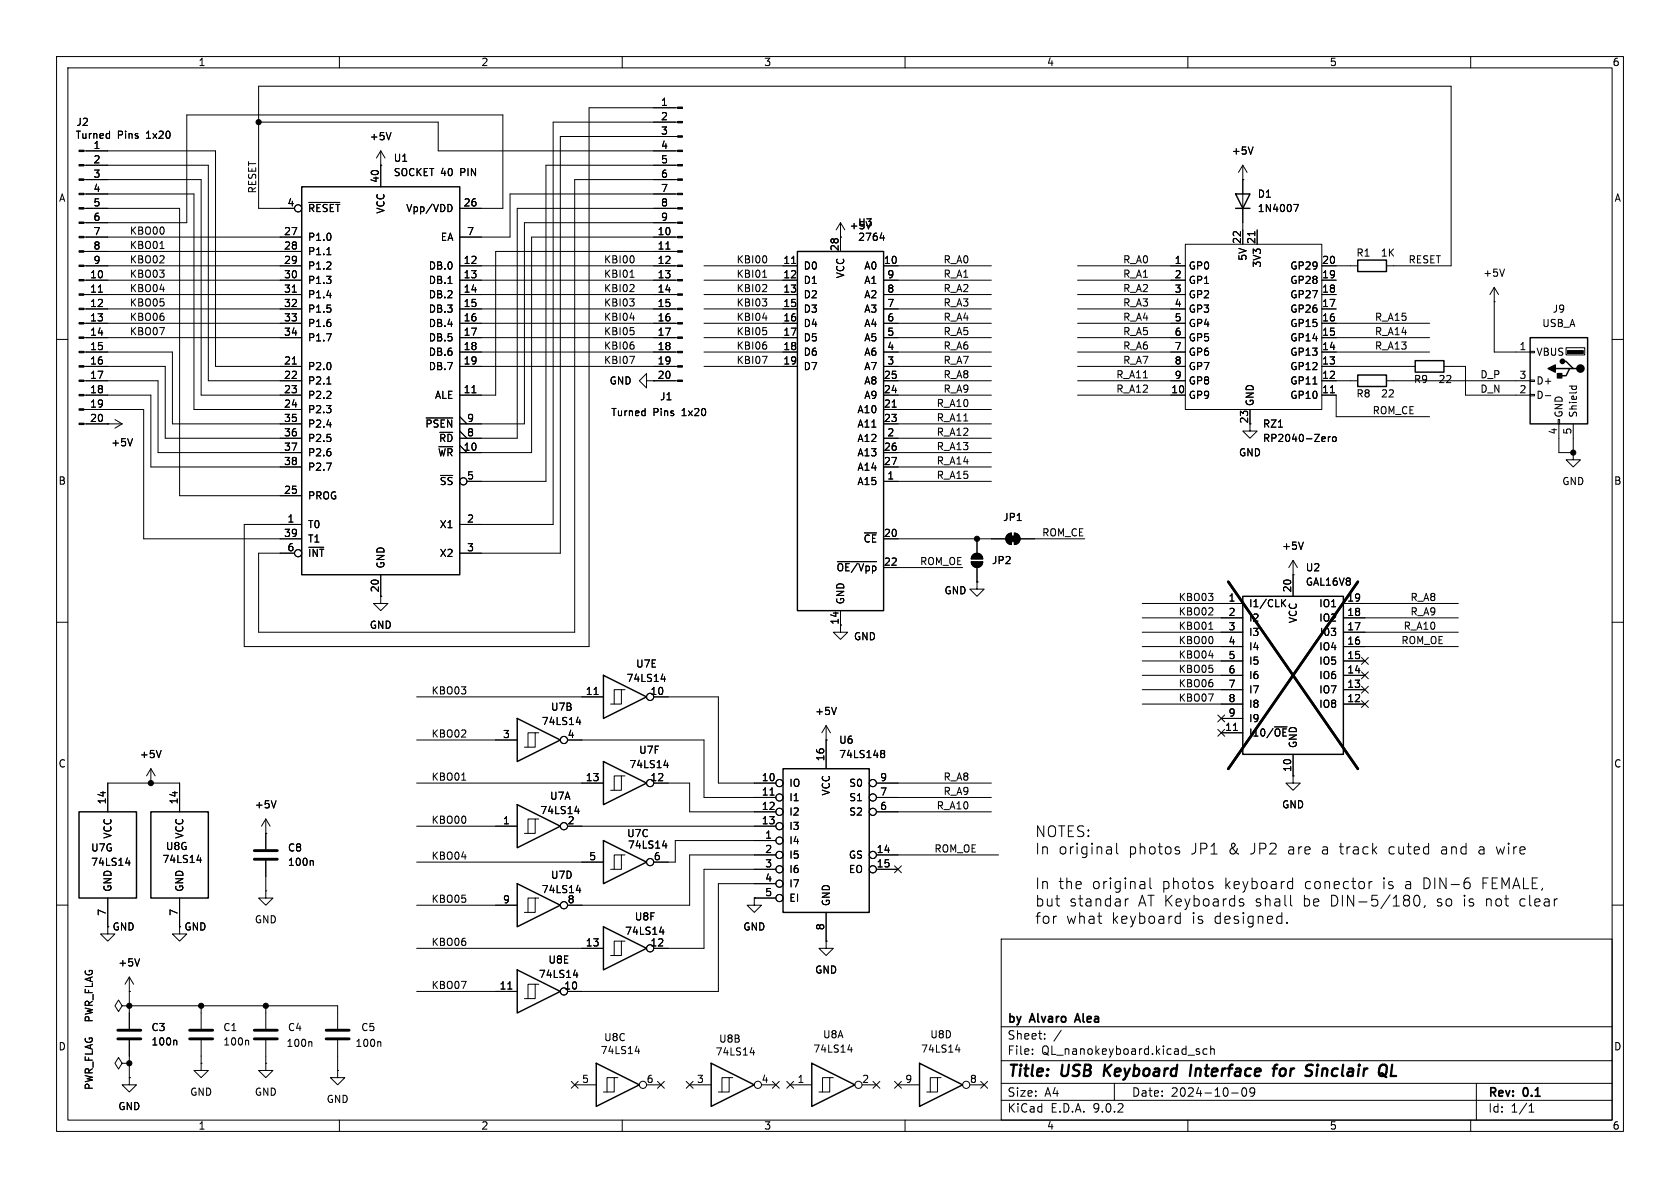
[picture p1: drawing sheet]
<svg xmlns="http://www.w3.org/2000/svg" width="297mm" height="210mm" viewBox="0 0 297 210" stroke-linecap="round" stroke-linejoin="round" font-family="sans-serif">
<g fill="none" stroke="#000" stroke-width=".18">
<path d="M10 10h277v190h-277zM12 12h273v186h-273zM60 10v2M110 10v2M119.8 19.1h-15.7v95.2h-60.9v-21.6h10.1M160 10v2M210 10v2M260 10v2M14.8 26.7h23.3v38.1h15.2M14.8 29.2h22v38.1h16.5M14.8 31.8h20.8v38.1h17.7M14.8 34.3h19.5v38.1h19"/>
<path d="M14.8 36.8h16.9v50.8h21.6M45.7 21.6h31.8v5.1h42.3M52.1 36.8h-6.4v-21.6h210.8v31.8h-11.4M54.6 35.8h5.5M67.3 29.2h.1M67.3 26.7v6.3M67.3 26.7l-.8 1.2M67.3 26.7l.8 1.2M69.1 23.4l-.4 1.3M79.5 36.1a.68 .68 0 0 1 .4 .7 .68 .68 0 0 1-.4 .6M81.3 36.8h7.6v-16.5h-55.9v19.1h-18.2M119.8 21.6h-22v71.1h-16.5"/>
<path d="M119.8 24.1h-20.7v73.7h-17.8M119.8 29.2h-23.3v55.9h-14M119.8 31.8h-18.2v80h-55.9v-14h6.4M119.8 34.3h-29.6v7.6h-8.9M119.8 36.8h-28.4v40.7h-10.1M119.8 39.4h-27.1v35.5h-11.4M148.6 39.4v5.1M148.6 39.4l.8 1.2M148.6 39.4l-.8 1.2M219.7 31.8h.1M219.7 29.2l-.8 1.3M219.7 29.2l.8 1.3"/>
<path d="M219.7 29.2v14M221.5 26l-.4 1.2M228.7 36.1h.9l-.6 1.3M14.8 41.9h38.5M14.8 44.5h38.5M14.8 47h38.5M14.8 49.5h38.5M14.8 52.1h38.5M14.8 54.6h38.5M14.8 57.2h38.5M14.8 59.7h38.5M17.4 51.7h.7"/>
<path d="M28.3 43.9h.7M51.7 51.7h.7M57.7 59h.9l-.6 1.3M57.8 45h.7M57.8 52.2h.8M79.2 50.1h.7M81.3 47h38.5M81.3 49.5h38.5M81.3 52.1h38.5M81.3 54.6h38.5M81.3 57.2h38.5M81.3 59.7h38.5"/>
<path d="M111.3 52.8h.8l-.4 .5M111.4 49h.7M111.4 56.2h.8M112 50.3l.1 .2-.1 .3-.7 .8h.8M112 45.4v.8M112 53.4v.6M112 58.5v.6M117.7 44h.7M119.8 41.9h-25.8v38.1h-12.7M119.8 44.5h-32.2v25.4h-6.3M124.5 47h16.5M124.5 49.5h16.5"/>
<path d="M124.5 52.1h16.5M124.5 54.6h16.5M124.5 57.2h16.5M124.5 59.7h16.5M134.8 52.8h.7l-.4 .5M134.8 49h.7M134.8 56.2h.8M134.9 57.9h.6M135.4 50.3l.1 .2v.3l-.7 .8h.7M135.4 58.5l.1 .1-.1 .5M135.5 45.4v.8M135.5 53.4v.6"/>
<path d="M139.9 46.6h.8M148.6 41.9h.1M155.6 42.1h.8M156.2 41.6v.9M156.2 47h19.1M156.2 49.5h19.1M156.2 52.1h19.1M156.2 54.6h19.1M156.2 57.2h19.1M156.2 59.7h19.1M190.5 47h19M190.5 49.5h19"/>
<path d="M190.5 52.1h19M190.5 54.6h19M190.5 57.2h19M190.5 59.7h19M209.5 43.2h24.2v29.2h-24.2zM221.8 40.9v.8M222.2 40.6v2.6M233.7 47h6.3M233.7 49.5h2.5M233.7 52.1h2.5M233.7 54.6h2.5M233.7 57.2h19"/>
<path d="M233.7 59.7h19M264.2 53.3h.1M264.2 50.8v11.4h6.3M264.2 50.8l-.8 1.3M264.2 50.8l.7 1.3M266 47.6l-.4 1.2M10 60h2M14.8 62.2h15.7v12.7h22.8M14.8 64.8h14.4v12.7h24.1M14.8 67.3h13.1v12.7h25.4M14.8 69.9h11.9v12.7h26.6M14.8 72.4h10.6v22.9h27.9"/>
<path d="M14.8 74.9h6.8M19 74.9h.1M20.3 74.2l1.3 .7M21.6 74.9l-1.3 .8M23.4 77.5l-.4 1.3M51.7 64.4h.7M57.8 67.9h.7M57.8 75.1h.8M75.3 73.9h4.7M81.3 62.2h38.5M81.3 64.8h38.5M81.3 73.7l1.2 1.2"/>
<path d="M81.3 76.2l1.2 1.3M81.3 78.7l1.2 1.3M83.4 69.4h.8M111.3 63h.9l-.6 1.3M112 61.1v.5M114.3 67.3v-1.3l-1.3 1.3 1.3 1.3v-1.3h1.3M115.6 67.3h.1M115.6 67.3h4.2M124.5 62.2h16.5M124.5 64.8h16.5M134.8 63h.8l-.5 1.3M135.5 61.1v.5"/>
<path d="M156.2 62.2h19.1M156.2 64.8h19.1M156.2 67.3h19.1M156.2 69.9h19.1M156.2 72.4h19.1M156.2 74.9h19.1M156.2 77.5h19.1M157.7 72h.7M190.5 62.2h19M190.5 64.8h19M190.5 67.3h19M190.5 69.9h19"/>
<path d="M221 72.4v3.8h1.2l-1.2 1.3-1.3-1.3h1.3M232.1 67.9h.7M233.7 62.2h19M233.7 64.8h16.5M233.7 67.3h6.3M233.7 69.9h2.5v3.8h16.5M234.8 77.2v.8M235.2 69.4h.7M235.2 77.2l-.4 .2M235.6 77.3l.2-.1 .4 .1v.5l-.1 .2h-.3l-.2-.1zM245.1 67.3h25.4M255.3 64.8h3.8v5.1h11.4"/>
<path d="M270.5 62.1h.8v.3h-.8zM270.5 67.2h.8v.2h-.8zM270.5 69.7h.8v.3h-.8zM273.2 69.9h1M275.5 74.2h.2v.7h-.2zM275.6 74.9v5.1h2.5M276.9 61.5h3.3v1.2h-3.3zM277.4 68.3h1.3M277.9 68.3v.3M278.1 74.9v5.1M278.6 68.3l.1 .3M285 60h2"/>
<path d="M54.6 96.7h2.6M57.7 81.9h.9l-.6 1.2M148 99.3h7M156.2 80h19.1M156.2 82.6h19.1M156.2 95.3h21.6M156.2 85.1h19.1M171.7 99.3h2a1.02 1.02 0 0 1-1 1 1.02 1.02 0 0 1-1-1zM172 98.1a1.02 1.02 0 0 1 1.1-.2 1.02 1.02 0 0 1 .6 .9h-2zM172.7 95.3v2.5M178.1 94.5l.7-.3v2.1a1.02 1.02 0 0 1-.9-.7 1.02 1.02 0 0 1 .2-1.1zM179.3 94.2a1.02 1.02 0 0 1 1 1.1 1.02 1.02 0 0 1-1 1z"/>
<path d="M180.3 95.3h11.5M228.6 99.1v6.3M228.6 99.1l-.8 1.2M228.6 99.1l.8 1.2M230.4 95.8l-.4 1.3M278.1 80v1.3h1.3l-1.3 1.3-1.2-1.3h1.2M278.1 80h.1M10 110h2M67.3 105.4v1.3h1.3l-1.3 1.3-1.3-1.3h1.3M67.3 105.4h.1M67.3 101.6v3.8M117.5 119.6v.9"/>
<path d="M148.6 108v3.8h-1.3l1.3 1.2 1.3-1.2h-1.3M156.2 100.3h14M172.7 102.9v1.2h-1.3l1.3 1.3 1.3-1.3h-1.3M172.7 102.9h.1M172.7 100.3v2.6M201.9 106.7h17.8M201.9 109.2h17.8M201.9 111.8h17.8M201.9 114.3h17.8M201.9 116.8h17.8M201.9 119.4h17.8M213.7 111.2h.7"/>
<path d="M226.8 106.5l.5 .8M227.3 106l-.7 .7M228.6 101.6h.1M237.5 106.7h20.3M237.5 109.2h20.3M237.5 111.8h20.3M237.5 114.3h20.3M237.5 116.8h3.8M237.5 119.4h3.8M240.7 118.8l1.2 1.2M240.7 116.2l1.2 1.2M241.9 118.8l-1.2 1.2"/>
<path d="M241.9 116.2l-1.2 1.2M285 110h2M26.7 138.4h.1M26.7 135.9l-.8 1.3M26.7 135.9l.7 1.3M26.7 135.9v2.5M28.5 132.7l-.4 1.2M73.7 130.8h17.7M73.7 138.4h33M73.7 123.2h33M81.6 137.9h.7M94.6 129.5h-1.3v2.6"/>
<path d="M95.2 129.5h-.6v2.6h-1.9M100.3 130.8h24.2v10.2h12.7M101.9 127.7h.8M102.5 127.2v.9M105 122.8h.7M109.9 137.2h-1.3v2.5M109.9 121.9h-1.3v2.6M110.5 137.2h-.6v2.5h-2M110.5 121.9h-.6v2.6h-2M115.6 138.4h6.3v5.1h15.3M115.6 123.2h11.4v15.2h10.2M116.9 120h.8"/>
<path d="M117.4 135.3h.8M118 134.9v.8M146 130.8h.1M146 128.3v7.6M146 128.3l-.7 1.2M146 128.3l.8 1.2M147.9 125l-.5 1.3M154.9 138.4h20.4M155.8 133.1l.1 .1M155.8 132.7h.4l.1 .1 .1 .2-.2 .2M155.9 133.2h.3M155.9 133.2l-.1 .1"/>
<path d="M156.2 133.2l.2 .2-.1 .4-.1 .1h-.4M201.9 121.9h17.8M201.9 124.5h17.8M215.3 126.4l1.2 1.2M215.3 128.9l1.2 1.2M215.9 127h3.8M215.9 129.5h3.8M216.5 126.4l-1.2 1.2M216.5 128.9l-1.2 1.2M218 129.1h.8M228.6 137.2v1.2h1.3l-1.3 1.3-1.3-1.3h1.3M228.6 137.2h.1"/>
<path d="M228.6 133.4v3.8M237.5 121.9h3.8M237.5 124.5h3.8M240.7 121.3l1.2 1.2M240.7 123.9l1.2 1.2M241.9 123.9l-1.2 1.2M241.9 121.3l-1.2 1.2M19 143.5v-5.1h12.7v5.1M19 158.8v5M22.2 152.6h.8M22.8 152.1v.9M31.7 158.8v5"/>
<path d="M34.8 152h.8M35.4 151.6v.9M47 157.5v1.3h1.3l-1.3 1.2-1.3-1.2h1.3M47 157.5h.1M47 147.3h.1M47 144.8v5.3M47 152.1v5.4M47 144.8l-.8 1.3M47 144.8l.8 1.3M48.8 141.5l-.4 1.3M55.2 152.1l.2 .2v.7M73.7 146.1h17.7"/>
<path d="M73.7 152.4h33M94.6 144.8h-1.3v2.5M94.6 158.8h-1.3v2.5M95.2 144.8h-.6v2.5h-1.9M95.2 158.8h-.6v2.5h-1.9M100.3 146.1h36.9M101.6 143.4h.8M101.9 157.4h.8M102.2 143v.8M102.5 157v.8M109.9 151.1h-1.3v2.6M110.5 151.1h-.6v2.6h-2"/>
<path d="M117.1 149.5h.8M117.7 149.1v.8M133.3 158.8v1.2h1.3l-1.3 1.3-1.2-1.3h1.2M133.3 158.8h.1M133.3 158.8h3.9M136.1 140.6h.8M137.2 156.2h-10.2v19.1h-26.7M137.2 148.6h-17.8v3.8h-3.8M137.2 151.1h-15.3v8.9h-21.6M137.2 153.7h-12.7v13.9h-8.9M154.9 141h20.4M154.9 143.5h20.4"/>
<path d="M154.9 151.1h21.6M154.9 153.7h3.8M158.1 153.1l1.3 1.2M159.4 153.1l-1.3 1.2M196.2 149.7l.3 .3v1M196.5 150.9l-.2 .1M196.5 150.1l-.2 .1M197.4 149.1v1.6l.3 .3M198.9 158.9v1.3M199.3 158.9l-.4 .4M202.3 155.9l.1 1.2M202.4 157l-.2 .1"/>
<path d="M202.4 156.3l-.2 .1M203.3 155.2v1.6l.3 .3M208 150.3l.5 .1 .1 .3-.3 .3h-.4M208 149.7l.5 .1M214.2 156.5l.3 .2-.1 .3-.2 .1M214.2 155.8l.2 .1M219.2 159.4l.4 .1 .3 .3-.1 .3-.5 .1M219.4 158.9l-.2 .1M219.6 158.9l.2 .1M228 155.8l.5 .1M228.2 158.3v1.6l.2 .3M228.5 155.2v1.9"/>
<path d="M228.5 157l-.5 .1M242 155.8v1.3M242.6 155.8l-.4 .1-.2 .3M249 158.3a.39 .39 0 0 1 .2 .5 .39 .39 0 0 1-.4 .3l.4 .3-.1 .6-.3 .2M250.2 158.3a1.27 1.27 0 0 0 .2 1.9h.2a1.27 1.27 0 0 0 .1-1.9M259.4 155.2h.3M259.5 155.9l.4 .4v.4l-.4 .4M10 160h2M19 163.8v1.3h1.3l-1.3 1.3-1.2-1.3h1.2M19 163.8h.1M21.6 177.8l-.6-1-.7 1 .7 1 .6-1h1.3M22.9 177.8h.1"/>
<path d="M22.9 175.3h.1M22.9 177.8h36.8v4.1M22.9 172.7v9.2M22.9 172.7l-.8 1.3M22.9 172.7l.7 1.3M24.7 169.5l-.4 1.3M31.7 163.8v1.3h1.3l-1.3 1.3-1.2-1.3h1.2M31.7 163.8h.1M35.6 177.8v4.1M47 177.8v4.1M73.7 175.3h17.7M73.7 160h17.7"/>
<path d="M73.7 167.6h33M89.8 174.8h.7M94.6 174h-1.3v2.5M95.2 174h-.6v2.5h-1.9M101.4 172.4h.8M102 171.9v.9M109.9 166.4h-1.3v2.5M110.5 166.4h-.6v2.5h-2M116.6 164.7h.8M117.2 164.3v.9M146 166.4v1.2h1.3l-1.3 1.3-1.2-1.3h1.2M146 166.4h.1"/>
<path d="M146 161.3v5.1M177 166h108v32h-108zM208.5 162l.2 .1M208.7 161.3v1.9M208.7 163.1l-.6 .1M227.5 163l.1 .1-.1 .1M227.5 163l-.1 .1 .1 .1M227.5 163v.2M251.9 160.1l-.2 .3M285 160h2M21.6 188l-.6-1.1-.7 1.1 .7 1 .6-1h1.3M22.9 190.5v1.3h1.2l-1.2 1.2-1.3-1.2h1.3"/>
<path d="M22.9 190.5h.1M22.9 188h.1M22.9 183.9v6.6M31.1 183.9l.2 .2v.6M35.6 188v1.2h1.2l-1.2 1.3-1.3-1.3h1.3M35.6 188h.1M35.6 183.9v4.1M43.8 183.9l.2 .2v.6M47 188v1.2h1.3l-1.3 1.3-1.3-1.3h1.3M47 188h.1M47 183.9v4.1M55 184.1l.1 .2v.7"/>
<path d="M59.7 189.2v1.3h-1.3l1.3 1.3 1.3-1.3h-1.3M59.7 189.2h.1M59.7 183.9v5.3M60 198v2M67.1 184.1l.2 .2v.7M101 191.2l1.2 1.2M101.6 191.8h3.8M102.2 191.2l-1.2 1.2M108.6 190.5h-1.3v2.5M109.2 190.5h-.6v2.5h-1.9M110 198v2M112.3 185.8h.8"/>
<path d="M112.9 185.4v.9M114.3 191.8h2.5M116.2 191.2l1.2 1.2M117.4 191.2l-1.2 1.2M121.3 191.2l1.2 1.2M121.9 191.8h3.8M122.5 191.2l-1.2 1.2M128.9 190.5h-1.3v2.5M129.5 190.5h-.6v2.5h-1.9M132.6 186.1h.8M133.2 185.7v.8M134.6 191.8h2.6"/>
<path d="M136.6 191.2l1.2 1.2M137.8 191.2l-1.2 1.2M139.1 191.2l1.2 1.2M139.7 191.8h3.8M140.3 191.2l-1.2 1.2M146.7 190.5h-1.3v2.5M147.3 190.5h-.6v2.5h-1.9M149.9 185.6h.8M150.5 185.2v.8M152.4 191.8h2.5M154.3 191.2l1.2 1.2M155.5 191.2l-1.2 1.2"/>
<path d="M158.1 191.2l1.3 1.2M158.7 191.8h3.9M159.4 191.2l-1.3 1.2M160 198v2M165.7 190.5h-1.2v2.5M166.4 190.5h-.7v2.5h-1.9M168.9 185.6h.8M169.5 185.2v.8M171.4 191.8h2.6M173.4 191.2l1.2 1.2M174.6 191.2l-1.2 1.2M177 194.5h108"/>
<path d="M177 191.5h108M177 187.5h108M177 181.5h108M182.5 186.3v.1M182.5 185.5v.1M184.7 183.6v.1M184.7 182.8v.1M187.6 182.1l-1.3 2M197 191.5v3M210 198v2M211.7 185.9l.3 .1 .1 .2-.2 .2h-.3M211.7 185.4l.3 .1"/>
<path d="M213.4 185.5l-.4-.1-.3 .3v.4l.1 .2h.6M214 185.5l.2-.1 .4 .1 .1 .9M214 184.9v1.5M217.7 193.2h1.2M219.7 192.4l.2-.1a.81 .81 0 0 1 .6 .6 .81 .81 0 0 1-.3 .8l-.2 .1a.81 .81 0 0 1-.3-1.4zM221.8 192.9l-.3 .3h-.3l-.2-.3 .1-.5 .4-.1 .2 .1a.99 .99 0 0 1-.3 1.4h-.3M260 198v2M261 191.5v6.5M270.3 196.6h.9M270.3 195.5l.4-.4v1.5"/>
<circle cx="52.7" cy="36.8" r=".63"/>
<circle cx="52.7" cy="97.8" r=".63"/>
<circle cx="99.7" cy="130.8" r=".63"/>
<circle cx="114.9" cy="123.2" r=".63"/>
<circle cx="114.9" cy="138.4" r=".63"/>
<circle cx="137.8" cy="138.4" r=".63"/>
<circle cx="154.3" cy="138.4" r=".63"/>
<circle cx="99.7" cy="146" r=".63"/>
<circle cx="114.9" cy="152.4" r=".63"/>
<circle cx="137.8" cy="153.7" r=".63"/>
<circle cx="137.8" cy="158.7" r=".63"/>
<circle cx="137.8" cy="151.1" r=".63"/>
<circle cx="137.8" cy="146" r=".63"/>
<circle cx="137.8" cy="141" r=".63"/>
<circle cx="137.8" cy="143.5" r=".63"/>
<circle cx="137.8" cy="156.2" r=".63"/>
<circle cx="137.8" cy="148.6" r=".63"/>
<circle cx="154.3" cy="151.1" r=".63"/>
<circle cx="154.3" cy="153.7" r=".63"/>
<circle cx="154.3" cy="141" r=".63"/>
<circle cx="154.3" cy="143.5" r=".63"/>
<circle cx="99.7" cy="160" r=".63"/>
<circle cx="99.7" cy="175.3" r=".63"/>
<circle cx="114.9" cy="167.6" r=".63"/>
<circle cx="113.7" cy="191.8" r=".63"/>
<circle cx="134" cy="191.8" r=".63"/>
<circle cx="151.8" cy="191.8" r=".63"/>
<circle cx="170.8" cy="191.8" r=".63"/>
</g>
<path d="M195.4 188.2l-.3 2M196.5 188.2l-1.3 1.2M210.6 188.2l-.3 2M225 188.9h.8M225.8 188.2l-.4 .1-.1 .2-.2 1.7M227 188.9a.62 .62 0 0 0-.7 .4v.7a.52 .52 0 0 0 .7 .1M232.9 188.9l-.2 1.3M233 188.2v.2M233 188.2l-.1 .1 .1 .1M233 188.2l.1 .1-.1 .1M246.1 188.2l-.2 2h.9" fill="none" stroke="#000" stroke-width=".4"/>
<path d="M190.5 179.2l-.5 1.5M190.1 180.3h.7" fill="none" stroke="#000" stroke-width=".3"/>
<g fill="#000" stroke="#000" stroke-width=".18">
<path d="M119.8 18.9h.8v.3h-.8zM14 26.5h.8v.3h-.8zM14 29.1h.8v.2h-.8zM14 31.6h.8v.3h-.8zM14 34.2h.8v.2h-.8zM14 36.7h.8v.3h-.8zM14 39.2h.8v.3h-.8zM119.8 21.5h.8v.2h-.8zM119.8 24h.8v.3h-.8zM119.8 26.5h.8v.3h-.8zM119.8 29.1h.8v.2h-.8zM119.8 31.6h.8v.3h-.8z"/>
<path d="M119.8 34.2h.8v.2h-.8zM119.8 36.7h.8v.3h-.8zM119.8 39.2h.8v.3h-.8zM14 41.8h.8v.2h-.8zM14 44.3h.8v.3h-.8zM14 46.9h.8v.2h-.8zM14 49.4h.8v.3h-.8zM14 51.9h.8v.3h-.8zM14 54.5h.8v.2h-.8zM14 57h.8v.3h-.8zM14 59.6h.8v.2h-.8zM119.8 41.8h.8v.2h-.8z"/>
<path d="M119.8 44.3h.8v.3h-.8zM119.8 46.9h.8v.2h-.8zM119.8 49.4h.8v.3h-.8zM119.8 51.9h.8v.3h-.8zM119.8 54.5h.8v.2h-.8zM119.8 57h.8v.3h-.8zM119.8 59.6h.8v.2h-.8zM14 62.1h.8v.3h-.8zM14 64.6h.8v.3h-.8zM14 67.2h.8v.2h-.8zM14 69.7h.8v.3h-.8zM14 72.3h.8v.2h-.8z"/>
<path d="M14 74.8h.8v.3h-.8zM119.8 62.1h.8v.3h-.8zM119.8 64.6h.8v.3h-.8zM119.8 67.2h.8v.2h-.8zM277.1 62h2.8v.5h-2.8zM171.7 99.3h2a1.02 1.02 0 0 1-1 1 1.02 1.02 0 0 1-1-1zM172 98.1a1.02 1.02 0 0 1 1.1-.2 1.02 1.02 0 0 1 .6 .9h-2zM178.6 94.7h1v1.1h-1zM178.1 94.5l.7-.3v2.1a1.02 1.02 0 0 1-.9-.7 1.02 1.02 0 0 1 .2-1.1zM179.3 94.2a1.02 1.02 0 0 1 1 1.1 1.02 1.02 0 0 1-1 1z"/>
<circle cx="45.7" cy="21.6" r=".46"/>
<circle cx="172.7" cy="95.3" r=".46"/>
<circle cx="278.1" cy="80" r=".46"/>
<circle cx="26.7" cy="138.4" r=".46"/>
<circle cx="22.9" cy="177.8" r=".46"/>
<circle cx="35.6" cy="177.8" r=".46"/>
<circle cx="47" cy="177.8" r=".46"/>
<circle cx="22.9" cy="188" r=".46"/>
</g>
<path d="M45 150.4h4M45 151.9h4M20.8 182.1h4.1M20.8 183.6h4.1M33.5 182.1h4.1M33.5 183.6h4.1M45 182.1h4M45 183.6h4M57.7 182.1h4M57.7 183.6h4" fill="none" stroke="#000" stroke-width=".51"/>
<g fill="none" stroke="#000" stroke-width=".25">
<path d="M53.3 33h28v68.6h-28zM218.4 34.3h2.6l-1.3 2.5zM218.4 36.8h2.6M141 44.5h15.2v63.5h-15.2zM240 46h5.1v2h-5.1zM270.5 59.7h10.2v15.2h-10.2zM240 66.3h5.1v2h-5.1zM250.2 63.8h5.1v2h-5.1zM275 65.2h2.5M276.2 63.9h.7l1.2 1.3h.7M278.1 65.2h-.6l-.6 1.2h-1.3M106.7 119.4l7.6 3.8-7.6 3.8z"/>
<path d="M219.7 105.4h17.8v28h-17.8zM91.4 127l7.7 3.8-7.7 3.8zM106.7 134.6l7.6 3.8-7.6 3.8zM138.4 135.9h15.3v25.4h-15.3zM14 143.5h10.1v15.3h-10.1zM26.7 143.5h10.1v15.3h-10.1zM91.4 142.2l7.7 3.9-7.7 3.8zM91.4 156.2l7.7 3.8-7.7 3.8zM106.7 148.6l7.6 3.8-7.6 3.8zM91.4 171.5l7.7 3.8-7.7 3.8zM106.7 163.8l7.6 3.8-7.6 3.9zM105.4 188l7.6 3.8-7.6 3.8z"/>
<path d="M125.7 188l7.6 3.8-7.6 3.8zM143.5 188l7.6 3.8-7.6 3.8zM162.6 188l7.6 3.8-7.6 3.8z"/>
</g>
<g fill="#000" stroke="#000" stroke-width=".25">
<path d="M273.7 65.2l1.3-.7v1.3zM275.3 66h.8v.8h-.8z"/>
<circle cx="276.2" cy="63.9" r=".38"/>
<circle cx="279.4" cy="65.2" r=".63"/>
</g>
<path d="M217.1 102.8l23 33.1M240.1 102.8l-23 33.1" fill="none" stroke="#000" stroke-width=".46"/>
<g font-size="2.8">
<text x="178" y="190.9">Title:</text>
<text x="187.7" y="190.9">USB</text>
<text x="196" y="190.9">Keyboard</text>
<text x="212" y="190.9">Interface</text>
<text x="227.6" y="190.9">for</text>
<text x="234.1" y="190.9">Sinclair</text>
</g>
<g font-size="2.7">
<text x="182.9" y="148.2">NOTES:</text>
<text x="182.9" y="151.3">In</text>
<text x="187" y="151.3">original</text>
<text x="199.5" y="151.3">photos</text>
<text x="210.5" y="151.3">JP1</text>
<text x="217.2" y="151.3">&amp;</text>
<text x="221.1" y="151.3">JP2</text>
<text x="227.8" y="151.3">are</text>
<text x="233.9" y="151.3">a track</text>
<text x="245.8" y="151.3">cuted</text>
<text x="255.1" y="151.3">and</text>
<text x="261.8" y="151.3">a wire</text>
<text x="182.9" y="157.4">In</text>
<text x="182.9" y="160.5">but</text>
<text x="187" y="157.4">the</text>
<text x="188.9" y="160.5">standar</text>
<text x="193" y="157.4">original</text>
<text x="201.2" y="160.5">AT Keyboards</text>
<text x="205.4" y="157.4">photos</text>
<text x="216.5" y="157.4">keyboard</text>
<text x="221.9" y="160.5">shall</text>
<text x="230.4" y="160.5">be</text>
<text x="230.7" y="157.4">conector</text>
<text x="235.3" y="160.5">DIN-5/180,</text>
<text x="244.6" y="157.4">is</text>
<text x="248.5" y="157.4">a DIN-6</text>
<text x="254.2" y="160.5">so</text>
<text x="259" y="160.5">is</text>
<text x="262.3" y="157.4">FEMALE,</text>
<text x="262.9" y="160.5">not</text>
<text x="269" y="160.5">clear</text>
<text x="182.9" y="163.5">for</text>
<text x="188.4" y="163.5">what</text>
<text x="196.5" y="163.5">keyboard</text>
<text x="210.7" y="163.5">is</text>
<text x="214.7" y="163.5">designed.</text>
</g>
<g font-size="2.1">
<text x="178" y="184">Sheet:</text>
<text x="178" y="181.2">by</text>
<text x="182.2" y="181.2">Alvaro</text>
<text x="190.8" y="181.2">Alea</text>
<text x="178" y="186.7">File:</text>
<text x="184.1" y="186.7">QL_nanokeyboard.kicad_sch</text>
<text x="178" y="196.9">KiCad</text>
<text x="178" y="194.1">Size:</text>
<text x="184.7" y="194.1">A4</text>
<text x="185.7" y="196.9">E.D.A.</text>
<text x="193.3" y="196.9">9.0.2</text>
<text x="200" y="194.1">Date:</text>
<text x="207" y="194.1">2024-10-09</text>
<text x="263" y="194.3">Rev:</text>
<text x="263" y="196.9">Id:</text>
<text x="267.1" y="196.9">1/1</text>
<text x="269.4" y="194.3">0.1</text>
</g>
<g font-size="1.8">
<text x="35" y="11.9">1</text>
<text x="85" y="11.9">2</text>
<text x="135" y="11.9">3</text>
<text x="185" y="11.9">4</text>
<text x="235" y="11.9">5</text>
<text x="285" y="11.9">6</text>
<text x="13.4" y="22.5">J2</text>
<text x="116.8" y="18.8">1</text>
<text x="116.8" y="21.3">2</text>
<text x="116.8" y="23.9">3</text>
<text x="13.3" y="24.7">Turned</text>
<text x="16.4" y="26.4">1</text>
<text x="16.4" y="29">2</text>
<text x="20.7" y="24.7">Pins</text>
<text x="26" y="24.7">1x20</text>
<text x="65.3" y="25">+5V</text>
<text x="69.5" y="28.8">U1</text>
<text x="116.8" y="26.4">4</text>
<text x="116.8" y="29">5</text>
<text x="217.7" y="27.5">+5V</text>
<text x="10.3" y="35.9">A</text>
<text x="16.4" y="31.5">3</text>
<text x="16.4" y="34">4</text>
<text x="45.4" y="34.3" transform="rotate(-90 45.4 34.3)">RESET</text>
<text x="67.1" y="32.4" transform="rotate(-90 67.1 32.4)">40</text>
<text x="69.5" y="31.3">SOCKET 40</text>
<text x="81.5" y="31.3">PIN</text>
<text x="116.8" y="31.5">6</text>
<text x="116.8" y="34">7</text>
<text x="222.3" y="35.2">D1</text>
<text x="285.3" y="35.9">A</text>
<text x="16.4" y="36.6">5</text>
<text x="16.4" y="39.1">6</text>
<text x="16.4" y="41.7">7</text>
<text x="22.9" y="41.6">KBO00</text>
<text x="50.1" y="41.7">27</text>
<text x="50.7" y="36.6">4</text>
<text x="54.4" y="37.7">~{RESET}</text>
<text x="68.2" y="37.9" transform="rotate(-90 68.2 37.9)">VCC</text>
<text x="71.7" y="37.7">Vpp/VDD</text>
<text x="81.9" y="36.6">26</text>
<text x="82.5" y="41.7">7</text>
<text x="116.2" y="41.7">10</text>
<text x="116.8" y="36.6">8</text>
<text x="116.8" y="39.1">9</text>
<text x="150.1" y="40.7">+5V</text>
<text x="151.6" y="40.2">U3</text>
<text x="222.3" y="37.7">1N4007</text>
<text x="16.4" y="44.2">8</text>
<text x="16.4" y="46.7">9</text>
<text x="22.9" y="44.1">KBO01</text>
<text x="22.9" y="46.6">KBO02</text>
<text x="50.1" y="44.2">28</text>
<text x="50.1" y="46.7">29</text>
<text x="54.4" y="42.8">P1.0</text>
<text x="54.4" y="45.3">P1.1</text>
<text x="54.4" y="47.9">P1.2</text>
<text x="75.7" y="47.9">DB.0</text>
<text x="77.8" y="42.8">EA</text>
<text x="81.9" y="46.7">12</text>
<text x="106.7" y="46.6">KBI00</text>
<text x="116.2" y="44.2">11</text>
<text x="116.2" y="46.7">12</text>
<text x="130.1" y="46.6">KBI00</text>
<text x="138.4" y="46.7">11</text>
<text x="142" y="47.9">D0</text>
<text x="148.3" y="44.5" transform="rotate(-90 148.3 44.5)">28</text>
<text x="151.6" y="42.8">2764</text>
<text x="152.7" y="47.9">A0</text>
<text x="156.2" y="46.7">10</text>
<text x="166.7" y="46.6">R_A0</text>
<text x="198.5" y="46.6">R_A0</text>
<text x="207.6" y="46.7">1</text>
<text x="210.1" y="47.9">GP0</text>
<text x="219.5" y="43.2" transform="rotate(-90 219.5 43.2)">22</text>
<text x="220.6" y="46.2" transform="rotate(-90 220.6 46.2)">5V</text>
<text x="222" y="43.2" transform="rotate(-90 222 43.2)">21</text>
<text x="223.1" y="47.4" transform="rotate(-90 223.1 47.4)">3V3</text>
<text x="228" y="47.9">GP29</text>
<text x="233.6" y="46.7">20</text>
<text x="239.7" y="45.6">R1</text>
<text x="244" y="45.6">1K</text>
<text x="248.9" y="46.6">RESET</text>
<text x="15.8" y="49.3">10</text>
<text x="15.8" y="51.8">11</text>
<text x="22.9" y="51.7">KBO04</text>
<text x="22.9" y="49.2">KBO03</text>
<text x="50.1" y="49.3">30</text>
<text x="50.1" y="51.8">31</text>
<text x="54.4" y="50.4">P1.3</text>
<text x="54.4" y="52.9">P1.4</text>
<text x="75.7" y="50.4">DB.1</text>
<text x="75.7" y="52.9">DB.2</text>
<text x="81.9" y="49.3">13</text>
<text x="81.9" y="51.8">14</text>
<text x="106.7" y="49.2">KBI01</text>
<text x="106.7" y="51.7">KBI02</text>
<text x="116.2" y="49.3">13</text>
<text x="116.2" y="51.8">14</text>
<text x="130.1" y="51.7">KBI02</text>
<text x="130.1" y="49.2">KBI01</text>
<text x="138.4" y="49.3">12</text>
<text x="138.4" y="51.8">13</text>
<text x="142" y="50.4">D1</text>
<text x="142" y="52.9">D2</text>
<text x="149.5" y="49.3" transform="rotate(-90 149.5 49.3)">VCC</text>
<text x="152.7" y="50.4">A1</text>
<text x="152.7" y="52.9">A2</text>
<text x="156.8" y="49.3">9</text>
<text x="156.8" y="51.8">8</text>
<text x="166.7" y="51.7">R_A2</text>
<text x="166.7" y="49.2">R_A1</text>
<text x="198.5" y="51.7">R_A2</text>
<text x="198.5" y="49.2">R_A1</text>
<text x="207.6" y="49.3">2</text>
<text x="207.6" y="51.8">3</text>
<text x="210.1" y="50.4">GP1</text>
<text x="210.1" y="52.9">GP2</text>
<text x="228" y="50.4">GP28</text>
<text x="228" y="52.9">GP27</text>
<text x="233.6" y="49.3">19</text>
<text x="233.6" y="51.8">18</text>
<text x="262.1" y="49.1">+5V</text>
<text x="15.8" y="54.4">12</text>
<text x="15.8" y="56.9">13</text>
<text x="15.8" y="59.4">14</text>
<text x="22.9" y="56.8">KBO06</text>
<text x="22.9" y="59.3">KBO07</text>
<text x="22.9" y="54.3">KBO05</text>
<text x="50.1" y="54.4">32</text>
<text x="50.1" y="56.9">33</text>
<text x="50.1" y="59.4">34</text>
<text x="54.4" y="55.5">P1.5</text>
<text x="54.4" y="58">P1.6</text>
<text x="75.7" y="55.5">DB.3</text>
<text x="75.7" y="58">DB.4</text>
<text x="81.9" y="54.4">15</text>
<text x="81.9" y="56.9">16</text>
<text x="81.9" y="59.4">17</text>
<text x="106.7" y="54.3">KBI03</text>
<text x="106.7" y="59.3">KBI05</text>
<text x="106.7" y="56.8">KBI04</text>
<text x="116.2" y="54.4">15</text>
<text x="116.2" y="56.9">16</text>
<text x="116.2" y="59.4">17</text>
<text x="130.1" y="56.8">KBI04</text>
<text x="130.1" y="59.3">KBI05</text>
<text x="130.1" y="54.3">KBI03</text>
<text x="138.4" y="54.4">15</text>
<text x="138.4" y="56.9">16</text>
<text x="138.4" y="59.4">17</text>
<text x="142" y="55.5">D3</text>
<text x="142" y="58">D4</text>
<text x="152.7" y="55.5">A3</text>
<text x="152.7" y="58">A4</text>
<text x="156.8" y="54.4">7</text>
<text x="156.8" y="56.9">6</text>
<text x="156.8" y="59.4">5</text>
<text x="166.7" y="59.3">R_A5</text>
<text x="166.7" y="56.8">R_A4</text>
<text x="166.7" y="54.3">R_A3</text>
<text x="198.5" y="54.3">R_A3</text>
<text x="198.5" y="59.3">R_A5</text>
<text x="198.5" y="56.8">R_A4</text>
<text x="207.6" y="54.4">4</text>
<text x="207.6" y="56.9">5</text>
<text x="207.6" y="59.4">6</text>
<text x="210.1" y="55.5">GP3</text>
<text x="210.1" y="58">GP4</text>
<text x="228" y="55.5">GP26</text>
<text x="228" y="58">GP15</text>
<text x="233.6" y="54.4">17</text>
<text x="233.6" y="56.9">16</text>
<text x="233.6" y="59.4">15</text>
<text x="243" y="59.3">R_A14</text>
<text x="243" y="56.8">R_A15</text>
<text x="272.6" y="58">USB_A</text>
<text x="274.4" y="55.5">J9</text>
<text x="15.8" y="62">15</text>
<text x="15.8" y="64.5">16</text>
<text x="50.1" y="64.5">21</text>
<text x="54.4" y="60.6">P1.7</text>
<text x="54.4" y="65.6">P2.0</text>
<text x="75.7" y="60.6">DB.5</text>
<text x="75.7" y="63.1">DB.6</text>
<text x="75.7" y="65.6">DB.7</text>
<text x="81.9" y="62">18</text>
<text x="81.9" y="64.5">19</text>
<text x="106.7" y="64.4">KBI07</text>
<text x="106.7" y="61.9">KBI06</text>
<text x="116.2" y="62">18</text>
<text x="116.2" y="64.5">19</text>
<text x="130.1" y="64.4">KBI07</text>
<text x="130.1" y="61.9">KBI06</text>
<text x="138.4" y="62">18</text>
<text x="138.4" y="64.5">19</text>
<text x="142" y="60.6">D5</text>
<text x="142" y="63.1">D6</text>
<text x="142" y="65.6">D7</text>
<text x="152.7" y="60.6">A5</text>
<text x="152.7" y="63.1">A6</text>
<text x="152.7" y="65.6">A7</text>
<text x="156.8" y="62">4</text>
<text x="156.8" y="64.5">3</text>
<text x="166.7" y="61.9">R_A6</text>
<text x="166.7" y="64.4">R_A7</text>
<text x="198.5" y="64.4">R_A7</text>
<text x="198.5" y="61.9">R_A6</text>
<text x="207.6" y="62">7</text>
<text x="207.6" y="64.5">8</text>
<text x="210.1" y="60.6">GP5</text>
<text x="210.1" y="63.1">GP6</text>
<text x="210.1" y="65.6">GP7</text>
<text x="228" y="60.6">GP14</text>
<text x="228" y="63.1">GP13</text>
<text x="228" y="65.6">GP12</text>
<text x="233.6" y="62">14</text>
<text x="233.6" y="64.5">13</text>
<text x="243" y="61.9">R_A13</text>
<text x="268.5" y="62">1</text>
<text x="271.5" y="63.1">VBUS</text>
<text x="15.8" y="67.1">17</text>
<text x="15.8" y="69.6">18</text>
<text x="50.1" y="67.1">22</text>
<text x="50.1" y="69.6">23</text>
<text x="54.4" y="68.2">P2.1</text>
<text x="54.4" y="70.7">P2.2</text>
<text x="76.8" y="70.7">ALE</text>
<text x="81.9" y="69.6">11</text>
<text x="107.7" y="68.2">GND</text>
<text x="116.2" y="67.1">20</text>
<text x="116.6" y="71">J1</text>
<text x="152.7" y="68.2">A8</text>
<text x="152.7" y="70.7">A9</text>
<text x="156.2" y="67.1">25</text>
<text x="156.2" y="69.6">24</text>
<text x="166.7" y="67">R_A8</text>
<text x="166.7" y="69.5">R_A9</text>
<text x="197.3" y="69.5">R_A12</text>
<text x="197.3" y="67">R_A11</text>
<text x="207" y="69.6">10</text>
<text x="207.6" y="67.1">9</text>
<text x="210.1" y="68.2">GP8</text>
<text x="210.1" y="70.7">GP9</text>
<text x="221.8" y="71.9" transform="rotate(-90 221.8 71.9)">GND</text>
<text x="228" y="68.2">GP11</text>
<text x="228" y="70.7">GP10</text>
<text x="233.6" y="67.1">12</text>
<text x="233.6" y="69.6">11</text>
<text x="239.7" y="70.5">R8</text>
<text x="244.1" y="70.5">22</text>
<text x="249.9" y="67.9">R9</text>
<text x="254.2" y="67.9">22</text>
<text x="261.6" y="67">D_P</text>
<text x="261.6" y="69.5">D_N</text>
<text x="268.5" y="67.1">3</text>
<text x="268.5" y="69.6">2</text>
<text x="271.5" y="68.2">D+</text>
<text x="271.5" y="70.7">D-</text>
<text x="15.8" y="72.1">19</text>
<text x="15.8" y="74.7">20</text>
<text x="50.1" y="72.1">24</text>
<text x="50.1" y="74.7">35</text>
<text x="50.1" y="77.2">36</text>
<text x="54.4" y="73.3">P2.3</text>
<text x="54.4" y="75.8">P2.4</text>
<text x="75.1" y="75.8">~{PSEN}</text>
<text x="82.5" y="74.7">9</text>
<text x="82.5" y="77.2">8</text>
<text x="108" y="73.8">Turned</text>
<text x="115.4" y="73.8">Pins</text>
<text x="120.6" y="73.8">1x20</text>
<text x="151.5" y="73.3">A10</text>
<text x="151.5" y="75.8">A11</text>
<text x="156.2" y="72.1">21</text>
<text x="156.2" y="74.7">23</text>
<text x="156.8" y="77.2">2</text>
<text x="165.5" y="72">R_A10</text>
<text x="165.5" y="77.1">R_A12</text>
<text x="165.5" y="74.6">R_A11</text>
<text x="220.7" y="75" transform="rotate(-90 220.7 75)">23</text>
<text x="223.2" y="75.8">RZ1</text>
<text x="242.6" y="73.3">ROM_CE</text>
<text x="275.3" y="76.9" transform="rotate(-90 275.3 76.9)">4</text>
<text x="276.5" y="73.9" transform="rotate(-90 276.5 73.9)">GND</text>
<text x="277.9" y="76.9" transform="rotate(-90 277.9 76.9)">5</text>
<text x="279" y="73.9" transform="rotate(-90 279 73.9)">Shield</text>
<text x="19.6" y="79.1">+5V</text>
<text x="50.1" y="79.8">37</text>
<text x="50.1" y="82.3">38</text>
<text x="54.4" y="78.3">P2.5</text>
<text x="54.4" y="80.9">P2.6</text>
<text x="54.4" y="83.4">P2.7</text>
<text x="77.3" y="80.9">~{WR}</text>
<text x="77.5" y="78.3">~{RD}</text>
<text x="81.9" y="79.8">10</text>
<text x="151.5" y="78.3">A12</text>
<text x="151.5" y="80.9">A13</text>
<text x="151.5" y="83.4">A14</text>
<text x="156.2" y="79.8">26</text>
<text x="156.2" y="82.3">27</text>
<text x="165.5" y="79.7">R_A13</text>
<text x="165.5" y="82.2">R_A14</text>
<text x="218.9" y="80.9">GND</text>
<text x="223.2" y="78.3">RP2040-Zero</text>
<text x="10.3" y="85.9">B</text>
<text x="50.1" y="87.4">25</text>
<text x="54.4" y="88.5">PROG</text>
<text x="77.6" y="86">~{SS}</text>
<text x="82.5" y="84.8">5</text>
<text x="151.5" y="86">A15</text>
<text x="156.8" y="84.8">1</text>
<text x="165.5" y="84.7">R_A15</text>
<text x="276.1" y="86">GND</text>
<text x="285.3" y="85.9">B</text>
<text x="50.1" y="95">39</text>
<text x="50.7" y="92.5">1</text>
<text x="54.4" y="93.6">T0</text>
<text x="77.6" y="93.6">X1</text>
<text x="82.5" y="92.5">2</text>
<text x="156.2" y="95">20</text>
<text x="177.2" y="92.3">JP1</text>
<text x="184.1" y="94.9">ROM_CE</text>
<text x="50.7" y="97.5">6</text>
<text x="54.4" y="96.1">T1</text>
<text x="54.4" y="98.7">~{INT}</text>
<text x="68.2" y="100.6" transform="rotate(-90 68.2 100.6)">GND</text>
<text x="77.6" y="98.7">X2</text>
<text x="82.5" y="97.5">3</text>
<text x="147.8" y="101.2">~{OE/Vpp}</text>
<text x="152.6" y="96.1">~{CE}</text>
<text x="156.2" y="100.1">22</text>
<text x="162.6" y="100">ROM_OE</text>
<text x="175.3" y="99.9">JP2</text>
<text x="226.6" y="97.4">+5V</text>
<text x="230.8" y="101.2">U2</text>
<text x="67.1" y="104.8" transform="rotate(-90 67.1 104.8)">20</text>
<text x="149.5" y="106.9" transform="rotate(-90 149.5 106.9)">GND</text>
<text x="166.9" y="105.3">GND</text>
<text x="208.3" y="106.3">KBO03</text>
<text x="217.1" y="106.4">1</text>
<text x="220.7" y="107.5">I1/CLK</text>
<text x="228.3" y="104.8" transform="rotate(-90 228.3 104.8)">20</text>
<text x="230.8" y="103.7">GAL16V8</text>
<text x="233.1" y="107.5">IO1</text>
<text x="238.1" y="106.4">19</text>
<text x="249.3" y="106.3">R_A8</text>
<text x="65.3" y="111.4">GND</text>
<text x="148.3" y="110.5" transform="rotate(-90 148.3 110.5)">14</text>
<text x="150.9" y="113.4">GND</text>
<text x="208.3" y="108.9">KBO02</text>
<text x="208.3" y="114">KBO00</text>
<text x="208.3" y="111.4">KBO01</text>
<text x="217.1" y="109">2</text>
<text x="217.1" y="111.5">3</text>
<text x="220.7" y="110.1">I2</text>
<text x="220.7" y="112.6">I3</text>
<text x="229.5" y="110.3" transform="rotate(-90 229.5 110.3)">VCC</text>
<text x="233.1" y="110.1">IO2</text>
<text x="233.2" y="112.6">I03</text>
<text x="238.1" y="109">18</text>
<text x="238.1" y="111.5">17</text>
<text x="247.6" y="114">ROM_OE</text>
<text x="248.1" y="111.4">R_A10</text>
<text x="249.3" y="108.9">R_A9</text>
<text x="112.4" y="118.2">U7E</text>
<text x="208.3" y="116.5">KBO04</text>
<text x="208.3" y="119">KBO05</text>
<text x="217.1" y="114">4</text>
<text x="217.1" y="116.6">5</text>
<text x="217.1" y="119.1">6</text>
<text x="220.7" y="115.2">I4</text>
<text x="220.7" y="117.7">I5</text>
<text x="233.1" y="115.2">IO4</text>
<text x="233.1" y="117.7">IO5</text>
<text x="238.1" y="114">16</text>
<text x="238.1" y="116.6">15</text>
<text x="238.1" y="119.1">14</text>
<text x="76.2" y="122.8">KBO03</text>
<text x="97.3" y="125.8">U7B</text>
<text x="103.5" y="122.9">11</text>
<text x="110.7" y="120.8">74LS14</text>
<text x="114.9" y="122.9">10</text>
<text x="208.3" y="124.1">KBO07</text>
<text x="208.3" y="121.6">KBO06</text>
<text x="217.1" y="121.7">7</text>
<text x="217.1" y="124.2">8</text>
<text x="220.7" y="120.2">I6</text>
<text x="220.7" y="122.8">I7</text>
<text x="220.7" y="125.3">I8</text>
<text x="233.1" y="120.2">IO6</text>
<text x="233.1" y="122.8">IO7</text>
<text x="233.1" y="125.3">IO8</text>
<text x="238.1" y="121.7">13</text>
<text x="238.1" y="124.2">12</text>
<text x="76.2" y="130.5">KBO02</text>
<text x="88.8" y="130.6">3</text>
<text x="95.7" y="128.4">74LS14</text>
<text x="100.3" y="130.6">4</text>
<text x="144" y="126.6">+5V</text>
<text x="148.3" y="131.7">U6</text>
<text x="216.5" y="129.3">11</text>
<text x="217.1" y="126.7">9</text>
<text x="220.7" y="127.9">I9</text>
<text x="220.7" y="130.4">I10/~{OE}</text>
<text x="10.3" y="135.9">C</text>
<text x="24.6" y="134.2">+5V</text>
<text x="111.2" y="136">74LS14</text>
<text x="112.9" y="133.5">U7F</text>
<text x="145.8" y="134.7" transform="rotate(-90 145.8 134.7)">16</text>
<text x="148.3" y="134.2">74LS148</text>
<text x="228.3" y="136.6" transform="rotate(-90 228.3 136.6)">10</text>
<text x="229.5" y="132.3" transform="rotate(-90 229.5 132.3)">GND</text>
<text x="285.3" y="135.9">C</text>
<text x="18.8" y="142.3" transform="rotate(-90 18.8 142.3)">14</text>
<text x="31.5" y="142.3" transform="rotate(-90 31.5 142.3)">14</text>
<text x="45" y="143.1">+5V</text>
<text x="76.2" y="138.1">KBO01</text>
<text x="97.1" y="141.6">U7A</text>
<text x="103.5" y="138.2">13</text>
<text x="114.9" y="138.2">12</text>
<text x="134.6" y="138.2">10</text>
<text x="134.6" y="140.7">11</text>
<text x="134.6" y="143.3">12</text>
<text x="139.4" y="139.3">IO</text>
<text x="139.4" y="141.8">I1</text>
<text x="146.9" y="140.7" transform="rotate(-90 146.9 140.7)">VCC</text>
<text x="150" y="139.3">S0</text>
<text x="150" y="141.8">S1</text>
<text x="155.5" y="138.2">9</text>
<text x="155.5" y="140.7">7</text>
<text x="155.5" y="143.3">6</text>
<text x="165.5" y="143.2">R_A10</text>
<text x="166.7" y="140.6">R_A9</text>
<text x="166.7" y="138.1">R_A8</text>
<text x="226.6" y="143.1">GND</text>
<text x="19.9" y="148.4" transform="rotate(-90 19.9 148.4)">VCC</text>
<text x="32.6" y="148.4" transform="rotate(-90 32.6 148.4)">VCC</text>
<text x="76.2" y="145.7">KBO00</text>
<text x="88.8" y="145.8">1</text>
<text x="95.4" y="144.1">74LS14</text>
<text x="100.3" y="145.8">2</text>
<text x="110.8" y="148.2">U7C</text>
<text x="134.6" y="145.8">13</text>
<text x="135.2" y="148.3">1</text>
<text x="139.4" y="144.4">I2</text>
<text x="139.4" y="146.9">I3</text>
<text x="139.4" y="149.5">I4</text>
<text x="150" y="144.4">S2</text>
<text x="16" y="150.7">U7G</text>
<text x="16" y="153.3">74LS14</text>
<text x="28.6" y="152.8">74LS14</text>
<text x="29.2" y="150.5">U8G</text>
<text x="50.8" y="150.7">C8</text>
<text x="50.8" y="153.3">100n</text>
<text x="76.2" y="152.1">KBO04</text>
<text x="97.3" y="155.5">U7D</text>
<text x="104.1" y="152.1">5</text>
<text x="110.9" y="150.2">74LS14</text>
<text x="115.5" y="152.1">6</text>
<text x="135.2" y="150.9">2</text>
<text x="135.2" y="153.4">3</text>
<text x="135.2" y="156">4</text>
<text x="139.4" y="152">I5</text>
<text x="139.4" y="154.5">I6</text>
<text x="150" y="152">GS</text>
<text x="150" y="154.5">EO</text>
<text x="154.9" y="150.9">14</text>
<text x="154.9" y="153.4">15</text>
<text x="165.1" y="150.8">ROM_OE</text>
<text x="18.8" y="162" transform="rotate(-90 18.8 162)">7</text>
<text x="19.9" y="157.7" transform="rotate(-90 19.9 157.7)">GND</text>
<text x="31.5" y="162" transform="rotate(-90 31.5 162)">7</text>
<text x="32.6" y="157.7" transform="rotate(-90 32.6 157.7)">GND</text>
<text x="76.2" y="159.7">KBO05</text>
<text x="88.8" y="159.8">9</text>
<text x="95.7" y="158.1">74LS14</text>
<text x="100.3" y="159.8">8</text>
<text x="135.2" y="158.5">5</text>
<text x="139.4" y="157.1">I7</text>
<text x="139.4" y="159.6">EI</text>
<text x="146.9" y="160.3" transform="rotate(-90 146.9 160.3)">GND</text>
<text x="19.8" y="164.7">GND</text>
<text x="32.5" y="164.7">GND</text>
<text x="45" y="163.4">GND</text>
<text x="76.2" y="167.3">KBO06</text>
<text x="103.5" y="167.4">13</text>
<text x="110.4" y="165.5">74LS14</text>
<text x="112.1" y="162.9">U8F</text>
<text x="114.9" y="167.4">12</text>
<text x="131.3" y="164.7">GND</text>
<text x="145.8" y="164.5" transform="rotate(-90 145.8 164.5)">8</text>
<text x="20.8" y="171">+5V</text>
<text x="95.2" y="173.1">74LS14</text>
<text x="96.9" y="170.5">U8E</text>
<text x="144" y="172.3">GND</text>
<text x="76.2" y="174.9">KBO07</text>
<text x="88.2" y="175">11</text>
<text x="99.7" y="175">10</text>
<text x="10.3" y="185.9">D</text>
<text x="16.6" y="180.8" transform="rotate(-90 16.6 180.8)">PWR_FLAG</text>
<text x="26.7" y="182.5">C3</text>
<text x="26.7" y="185">100n</text>
<text x="39.4" y="182.5">C1</text>
<text x="39.4" y="185">100n</text>
<text x="50.6" y="185.3">100n</text>
<text x="50.8" y="182.5">C4</text>
<text x="62.7" y="185.3">100n</text>
<text x="63.8" y="182.5">C5</text>
<text x="106.7" y="184.3">U8C</text>
<text x="127" y="184.5">U8B</text>
<text x="145.4" y="183.7">U8A</text>
<text x="164.4" y="183.7">U8D</text>
<text x="285.3" y="185.9">D</text>
<text x="102.8" y="191.5">5</text>
<text x="106.1" y="186.5">74LS14</text>
<text x="114.2" y="191.5">6</text>
<text x="123.1" y="191.5">3</text>
<text x="126.4" y="186.8">74LS14</text>
<text x="134.5" y="191.5">4</text>
<text x="140.9" y="191.5">1</text>
<text x="143.7" y="186.3">74LS14</text>
<text x="152.3" y="191.5">2</text>
<text x="159.9" y="191.5">9</text>
<text x="162.7" y="186.3">74LS14</text>
<text x="171.4" y="191.5">8</text>
<text x="16.6" y="192.8" transform="rotate(-90 16.6 192.8)">PWR_FLAG</text>
<text x="20.8" y="196.4">GND</text>
<text x="33.5" y="193.9">GND</text>
<text x="45" y="193.9">GND</text>
<text x="57.7" y="195.2">GND</text>
<text x="35" y="199.9">1</text>
<text x="85" y="199.9">2</text>
<text x="135" y="199.9">3</text>
<text x="185" y="199.9">4</text>
<text x="235" y="199.9">5</text>
<text x="285" y="199.9">6</text>
</g>
</svg>
